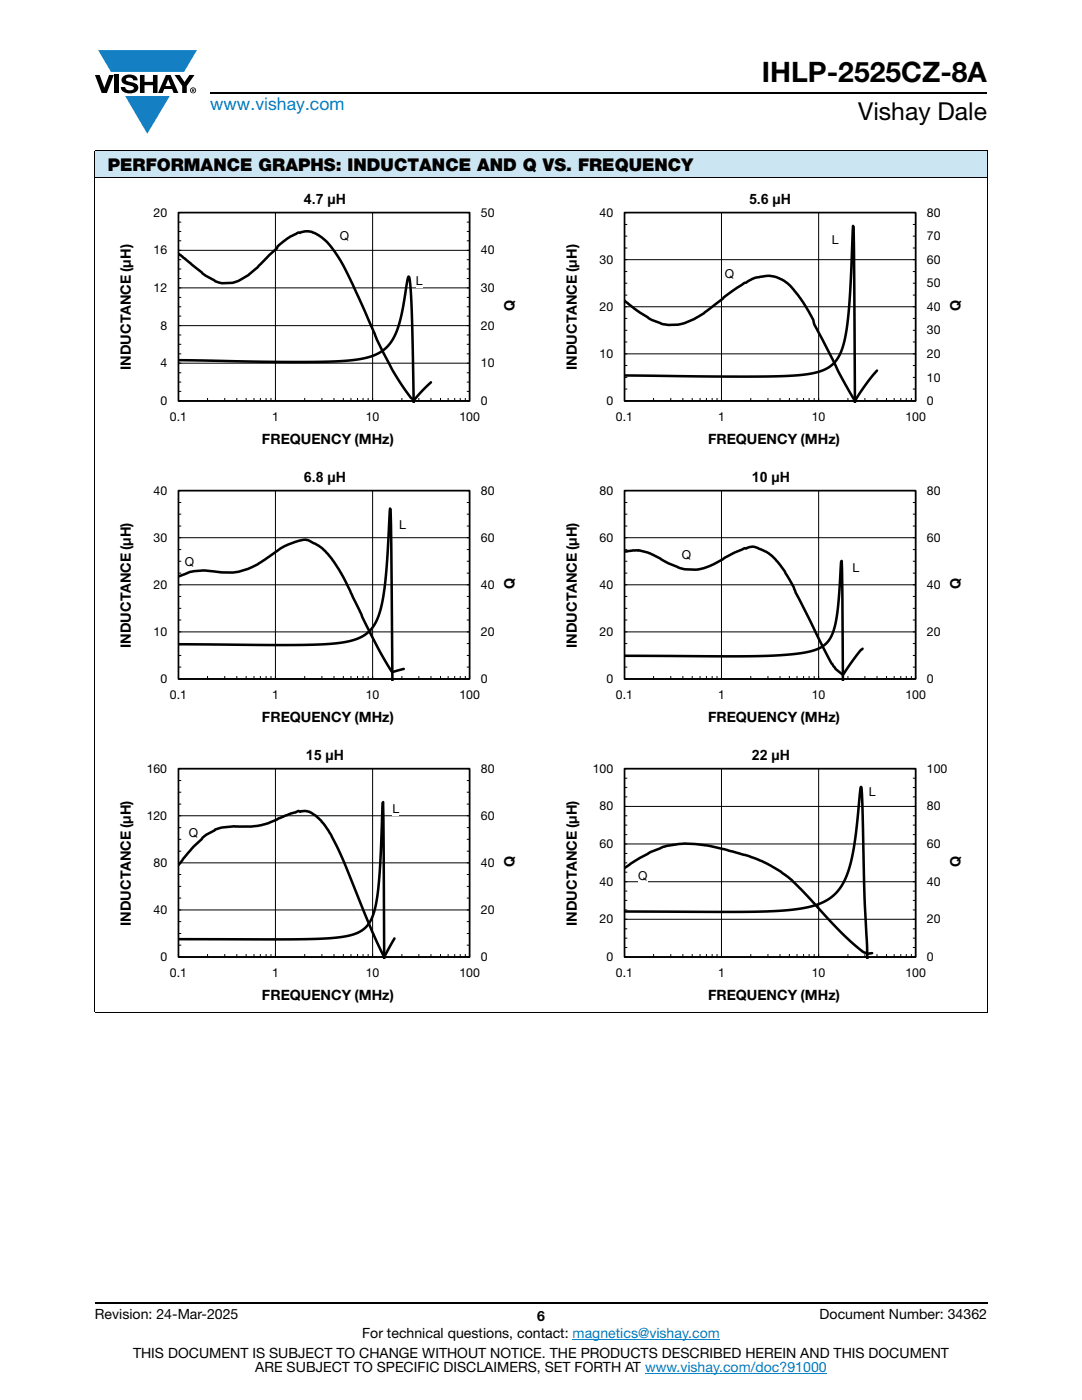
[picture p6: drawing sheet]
<svg xmlns="http://www.w3.org/2000/svg" width="216mm" height="279mm" viewBox="0 0 216 279" stroke-linecap="round" stroke-linejoin="round" font-family="sans-serif">
<g fill="#147fc3">
<path d="M19.6 10h19.7l-2.6 4.3h-1.1h-13.5z"/>
<path d="M25 19.2h8.9l-4.5 7.5z"/>
</g>
<g fill="#000">
<path d="M18.9 15h1l.9 2.5 1-2.5h.9l-1.4 3.6h-1zM22.9 15h.9v3.6h-.9zM24.6 15.3a2.1 2.1 0 0 1 2.8 .3l.1 .4h-.9a.79 .79 0 0 0-.7-.5 .79 .79 0 0 0-.8 .4l.3 .3 1 .2a1.08 1.08 0 0 1 1.2 1 1.08 1.08 0 0 1-1.1 1.2 1.73 1.73 0 0 1-2.4-1.2h.9a.96 .96 0 0 0 .8 .6 .96 .96 0 0 0 .9-.4 1.31 1.31 0 0 0-1.2-.6 1.03 1.03 0 0 1-1.1-.6 1.03 1.03 0 0 1 .2-1.1zM27.9 15h.9v1.3h1.7v-1.3h.9v3.6h-.9v-1.6h-1.7v1.6h-.9zM34.8 15h1.1l.9 1.4 1-1.4h1l-1.5 2.2v1.4h-.9v-1.4z"/>
<path d="M33.6 15.9l.5 1.3h-1.1zM33.1 15l-1.6 3.6h1l.3-.8h1.5l.3 .8h1l-1.6-3.6z"/>
<path d="M38.4 17.8h.2v.2h-.2zM38.3 17.7v.7h.1v-.3l.4 .3-.2-.3 .2-.2-.1-.2z"/>
<path d="M38.1 18a.46 .46 0 0 1 .9 0 .46 .46 0 0 1-.9 0zM37.9 18a.6 .6 0 0 0 1.2 0 .6 .6 0 0 0-1.2 0z"/>
</g>
<path d="M42 18.6h155M18.9 260h178.1" fill="none" stroke="#000" stroke-width=".36"/>
<path d="M114.3 267.3h29.3M128.7 274h36.3" fill="none" stroke="#007ec4" stroke-width=".2"/>
<path d="M18.9 30h178.1v5.5h-178.1z" fill="#cce5f3"/>
<g fill="none" stroke="#000" stroke-width=".2">
<path d="M18.9 30h178.1M18.9 35.5h178.1M18.9 30.1v171.8M197 30.1v171.8M35.6 42.4h58.1v37.6h-58.1zM35.6 57.5h58.1M35.6 50h58.1M35.6 59.4h.6M35.6 55.6h.6M35.6 53.7h.6M35.6 51.8h.6M35.6 50h.6"/>
<path d="M35.6 48.1h.6M35.6 46.2h.6M35.6 44.3h.6M55 42.4v37.6M74.3 42.4v37.6M93.1 59.4h.6M93.1 55.6h.6M93.1 53.7h.6M93.1 51.8h.6M93.1 50h.6M93.1 48.1h.6M93.1 46.2h.6"/>
<path d="M93.1 44.3h.6M35.6 72.5h58.1M35.6 65h58.1M35.6 78.1h.6M35.6 76.2h.6M35.6 74.4h.6M35.6 70.6h.6M35.6 68.7h.6M35.6 66.9h.6M35.6 63.1h.6M35.6 61.2h.6M41.4 79.4v.6"/>
<path d="M44.8 79.4v.6M47.3 79.4v.6M49.1 79.4v.6M50.7 79.4v.6M52 79.4v.6M53.1 79.4v.6M54.1 79.4v.6M60.8 79.4v.6M64.2 79.4v.6M66.6 79.4v.6M68.5 79.4v.6M70 79.4v.6"/>
<path d="M71.3 79.4v.6M72.4 79.4v.6M73.5 79.4v.6M80.2 79.4v.6M83.6 79.4v.6M86 79.4v.6M87.9 79.4v.6M89.4 79.4v.6M90.7 79.4v.6M91.8 79.4v.6M92.8 79.4v.6M93.1 78.1h.6"/>
<path d="M93.1 76.2h.6M93.1 74.4h.6M93.1 70.6h.6M93.1 68.7h.6M93.1 66.9h.6M93.1 63.1h.6M93.1 61.2h.6M18.9 202h178.1"/>
</g>
<path d="M35.6 42.4h58.1v37.6h-58.1z" fill="none" stroke="#000" stroke-width=".34"/>
<path d="M35.6 50.6l4.9 4 2.5 1.5 1.3 .4 2.1-.1 1.3-.4 1.9-1.1 1.9-1.6 2.2-2.4 1.5-1.3 .2-.5 2.5-1.9 1.6-.8 .4 .1 1.2-.3 1.1 .1 1.5 .7 1.4 1.1 .9 1 2.5 3.8 1.9 3.9 4.8 10.9 1.2 2.5 2.2 4.1 3.1 4.7a.75 .75 0 0 0 .6 .6 .75 .75 0 0 0 .7-.2l3-3.1M35.6 71.9l18.3 .3h10.9l5.9-.4 2-.3 1.6-.5 1.6-.7 1.1-.8 .9-1.1 .9-1.5 .7-1.8 .5-1.9 1.3-7.3 .3-.7 .3 2 .3 4.6 .3 18.6" fill="none" stroke="#000" stroke-width=".51"/>
<g fill="#fff">
<path d="M82.9 54.6h1.4v2.9h-1.4z"/>
<path d="M67.8 45.6h1.9v2.9h-1.9z"/>
</g>
<g fill="none" stroke="#000" stroke-width=".2">
<path d="M124.6 42.4h58.1v37.6h-58.1zM124.6 51.8h58.1M124.6 58.9h.6M124.6 56.5h.6M124.6 54.2h.6M124.6 49.5h.6M124.6 47.1h.6M124.6 44.8h.6M144 42.4v37.6M163.4 42.4v37.6M182.1 58.9h.6M182.1 56.5h.6"/>
<path d="M182.1 54.2h.6M182.1 49.5h.6M182.1 47.1h.6M182.1 44.8h.6M124.6 70.6h58.1M124.6 61.2h58.1M124.6 77.6h.6M124.6 75.3h.6M124.6 72.9h.6M124.6 68.2h.6M124.6 65.9h.6M124.6 63.5h.6"/>
<path d="M130.4 79.4v.6M133.8 79.4v.6M136.3 79.4v.6M138.1 79.4v.6M139.7 79.4v.6M141 79.4v.6M142.1 79.4v.6M143.1 79.4v.6M149.8 79.4v.6M153.2 79.4v.6M155.6 79.4v.6M157.5 79.4v.6"/>
<path d="M159 79.4v.6M160.3 79.4v.6M161.4 79.4v.6M162.5 79.4v.6M169.2 79.4v.6M172.6 79.4v.6M175 79.4v.6M176.9 79.4v.6M178.4 79.4v.6M179.7 79.4v.6M180.8 79.4v.6M181.9 79.4v.6"/>
<path d="M182.1 77.6h.6M182.1 75.3h.6M182.1 72.9h.6M182.1 68.2h.6M182.1 65.9h.6M182.1 63.5h.6"/>
</g>
<path d="M124.6 42.4h58.1v37.6h-58.1z" fill="none" stroke="#000" stroke-width=".34"/>
<path d="M124.6 74.9l20.9 .3 11.1-.2 3.2-.2 2.3-.3 1.9-.5 1.4-.7 1.2-1 1-1.5 .7-1.9 .5-2.5 .8-7.2 .6-14.1 .1 .7 .1 5.2 .2 29.4M124.6 60l2.4 1.9 3.1 2 2.3 .8 .9 .2 2-.1 1.3-.3 1.9-.8 1.9-1.2 5.9-4.6 2.2-1.4 .4-.1 1.2-.7 .8-.3 1.9-.3h.8l1.1 .2 1.8 .8 1.1 .9 2.7 3.3 1.9 3.4 .3 1.1 4.8 9.4 3.2 5.7 .2-.1 2.7-3.9 1.6-1.9" fill="none" stroke="#000" stroke-width=".51"/>
<g fill="#fff">
<path d="M166 46.4h1.3v2.9h-1.3z"/>
<path d="M144.6 53.1h1.9v2.9h-1.9z"/>
</g>
<g fill="none" stroke="#000" stroke-width=".2">
<path d="M35.6 97.9h58.1v37.6h-58.1zM55 97.9v37.6M74.3 97.9v37.6M35.6 116.7h58.1M35.6 107.3h58.1M35.6 119h.6M35.6 114.4h.6M35.6 112h.6M35.6 109.7h.6M35.6 105h.6M35.6 102.6h.6M35.6 100.3h.6"/>
<path d="M93.1 119h.6M93.1 114.4h.6M93.1 112h.6M93.1 109.7h.6M93.1 105h.6M93.1 102.6h.6M93.1 100.3h.6M35.6 126.1h58.1M35.6 133.1h.6M35.6 130.8h.6M35.6 128.4h.6M35.6 123.7h.6"/>
<path d="M35.6 121.4h.6M41.4 134.9v.6M44.8 134.9v.6M47.3 134.9v.6M49.1 134.9v.6M50.7 134.9v.6M52 134.9v.6M53.1 134.9v.6M54.1 134.9v.6M60.8 134.9v.6M64.2 134.9v.6M66.6 134.9v.6"/>
<path d="M68.5 134.9v.6M70 134.9v.6M71.3 134.9v.6M72.4 134.9v.6M73.5 134.9v.6M80.2 134.9v.6M83.6 134.9v.6M86 134.9v.6M87.9 134.9v.6M89.4 134.9v.6M90.7 134.9v.6M91.8 134.9v.6"/>
<path d="M92.8 134.9v.6M93.1 133.1h.6M93.1 130.8h.6M93.1 128.4h.6M93.1 123.7h.6M93.1 121.4h.6"/>
</g>
<path d="M35.6 97.9h58.1v37.6h-58.1z" fill="none" stroke="#000" stroke-width=".34"/>
<path d="M35.6 115l2.3-.9 2.6-.3 3.8 .4 2 .1 1.3-.2 2-.6 1.8-.9 5.3-3.6 3.1-1.1 1-.2 .8 .1 2 1.1 1.2 1 1.4 1.6 1.3 1.9 1.5 2.8 5.8 11.9 3.1 5.6a.76 .76 0 0 0 1.2 .2l1.5-.4M35.6 128.6l20.6 .1 8.1-.1 3-.2 2.2-.4 1.8-.5 1.4-.7 1.2-1.1 1-1.4 .8-1.8 .6-2.3 .8-6.5 .7-12.2 .3 5.7 .2 28.7" fill="none" stroke="#000" stroke-width=".51"/>
<g fill="#fff">
<path d="M79.6 103.3h1.4v2.9h-1.4z"/>
<path d="M36.9 110.7h1.9v2.9h-1.9z"/>
</g>
<g fill="none" stroke="#000" stroke-width=".2">
<path d="M124.6 97.9h58.1v37.6h-58.1zM144 97.9v37.6M163.4 97.9v37.6M124.6 116.7h58.1M124.6 107.3h58.1M124.6 119h.6M124.6 114.4h.6M124.6 112h.6M124.6 109.7h.6M124.6 105h.6M124.6 102.6h.6M124.6 100.3h.6"/>
<path d="M182.1 119h.6M182.1 114.4h.6M182.1 112h.6M182.1 109.7h.6M182.1 105h.6M182.1 102.6h.6M182.1 100.3h.6M124.6 126.1h58.1M124.6 133.1h.6M124.6 130.8h.6M124.6 128.4h.6M124.6 123.7h.6"/>
<path d="M124.6 121.4h.6M130.4 134.9v.6M133.8 134.9v.6M136.3 134.9v.6M138.1 134.9v.6M139.7 134.9v.6M141 134.9v.6M142.1 134.9v.6M143.1 134.9v.6M149.8 134.9v.6M153.2 134.9v.6M155.6 134.9v.6"/>
<path d="M157.5 134.9v.6M159 134.9v.6M160.3 134.9v.6M161.4 134.9v.6M162.5 134.9v.6M169.2 134.9v.6M172.6 134.9v.6M175 134.9v.6M176.9 134.9v.6M178.4 134.9v.6M179.7 134.9v.6M180.8 134.9v.6"/>
<path d="M181.9 134.9v.6M182.1 133.1h.6M182.1 130.8h.6M182.1 128.4h.6M182.1 123.7h.6M182.1 121.4h.6"/>
</g>
<path d="M124.6 97.9h58.1v37.6h-58.1z" fill="none" stroke="#000" stroke-width=".34"/>
<path d="M124.6 110.1l2.8-.3 1.8 .5 2.5 1.2 1.6 .9 2 .8 1.3 .4 2.1 .1 1.7-.3 1.4-.5 4.4-2.4 2.4-1.1 1.9-.3 2.5 1.1 1.7 1.4 1.9 2.4 1.8 3.2 .4 1.1 7.1 14 .8 1.2 1.3 1a.33 .33 0 0 0 .4 .1 .33 .33 0 0 0 .1-.4l2.5-3.5 1.1-1.2M124.6 130.9l20.8 .1 7.8-.1 6.4-.5 2.1-.4 1.5-.5 1.2-.7 .9-.9 .7-1.2 .5-1.5 .7-4 .6-8.8 .2-.4 .2 23.9" fill="none" stroke="#000" stroke-width=".51"/>
<g fill="#fff">
<path d="M170.1 111.8h1.4v2.9h-1.4z"/>
<path d="M136.1 109.2h1.9v2.9h-1.9z"/>
</g>
<g fill="none" stroke="#000" stroke-width=".2">
<path d="M35.6 153.4h58.1v37.6h-58.1zM35.6 158.1h.6M35.6 155.8h.6M55 153.4v37.6M74.3 153.4v37.6M93.1 158.1h.6M93.1 155.8h.6M35.6 172.2h58.1M35.6 162.8h58.1M35.6 179.2h.6M35.6 176.9h.6M35.6 174.5h.6"/>
<path d="M35.6 169.9h.6M35.6 167.5h.6M35.6 165.2h.6M35.6 160.5h.6M93.1 179.2h.6M93.1 176.9h.6M93.1 174.5h.6M93.1 169.9h.6M93.1 167.5h.6M93.1 165.2h.6M93.1 160.5h.6M35.6 181.6h58.1"/>
<path d="M35.6 188.6h.6M35.6 186.3h.6M35.6 183.9h.6M41.4 190.4v.6M44.8 190.4v.6M47.3 190.4v.6M49.1 190.4v.6M50.7 190.4v.6M52 190.4v.6M53.1 190.4v.6M54.1 190.4v.6M60.8 190.4v.6"/>
<path d="M64.2 190.4v.6M66.6 190.4v.6M68.5 190.4v.6M70 190.4v.6M71.3 190.4v.6M72.4 190.4v.6M73.5 190.4v.6M80.2 190.4v.6M83.6 190.4v.6M86 190.4v.6M87.9 190.4v.6M89.4 190.4v.6"/>
<path d="M90.7 190.4v.6M91.8 190.4v.6M92.8 190.4v.6M93.1 188.6h.6M93.1 186.3h.6M93.1 183.9h.6"/>
</g>
<path d="M35.6 153.4h58.1v37.6h-58.1z" fill="none" stroke="#000" stroke-width=".34"/>
<path d="M35.6 172.6l2.7-3.2 2.2-2.3 2.4-1.6 1.4-.4 2.4-.2 3.5 .1 1.9-.3 1.5-.4 3.4-1.6 1.9-.5a.95 .95 0 0 1 1.1-.2l.8-.2 .9 .2 1.3 .8 1.1 1 1.9 2.8 2.4 4.8 5.8 14.5 2.4 5 2.1-3.6M35.6 187.4l21.2 .1 7.6-.2 4.9-.5 1.7-.5 1.2-.6 1.1-1 .7-1.1 .6-1.5 .5-2.3 .7-6.5 .6-13.3 .3 31.4" fill="none" stroke="#000" stroke-width=".51"/>
<g fill="#fff">
<path d="M78.3 159.9h1.4v3h-1.4z"/>
<path d="M37.7 164.7h1.9v2.9h-1.9z"/>
</g>
<g fill="none" stroke="#000" stroke-width=".2">
<path d="M124.6 153.4h58.1v37.6h-58.1zM124.6 159h.6M124.6 157.2h.6M124.6 155.3h.6M144 153.4v37.6M163.4 153.4v37.6M182.1 159h.6M182.1 157.2h.6M182.1 155.3h.6M124.6 176h58.1M124.6 168.4h58.1M124.6 160.9h58.1"/>
<path d="M124.6 179.7h.6M124.6 177.8h.6M124.6 174.1h.6M124.6 172.2h.6M124.6 170.3h.6M124.6 166.6h.6M124.6 164.7h.6M124.6 162.8h.6M182.1 179.7h.6M182.1 177.8h.6M182.1 174.1h.6M182.1 172.2h.6"/>
<path d="M182.1 170.3h.6M182.1 166.6h.6M182.1 164.7h.6M182.1 162.8h.6M124.6 183.5h58.1M124.6 189.1h.6M124.6 187.2h.6M124.6 185.4h.6M124.6 181.6h.6M130.4 190.4v.6M133.8 190.4v.6M136.3 190.4v.6"/>
<path d="M138.1 190.4v.6M139.7 190.4v.6M141 190.4v.6M142.1 190.4v.6M143.1 190.4v.6M149.8 190.4v.6M153.2 190.4v.6M155.6 190.4v.6M157.5 190.4v.6M159 190.4v.6M160.3 190.4v.6M161.4 190.4v.6"/>
<path d="M162.5 190.4v.6M169.2 190.4v.6M172.6 190.4v.6M175 190.4v.6M176.9 190.4v.6M178.4 190.4v.6M179.7 190.4v.6M180.8 190.4v.6M181.9 190.4v.6M182.1 189.1h.6M182.1 187.2h.6M182.1 185.4h.6"/>
<path d="M182.1 181.6h.6"/>
</g>
<path d="M124.6 153.4h58.1v37.6h-58.1z" fill="none" stroke="#000" stroke-width=".34"/>
<path d="M124.6 173.2l2.7-1.7 2.5-1.5 2.5-1 3-.6h3.3l2.3 .3 3.5 .7 5.3 1.5 4 1.8 2 1.2 1.6 1.1 2.9 2.8 6.1 6.7 3.3 3.3 2.7 2.2 1 .3 .7-.1M124.6 181.9l22.1 .1 8-.2 3.3-.2 2.7-.4 2.2-.6 1.8-.8 1.5-1 1.3-1.4 1-1.6 .9-2.2 .6-2.6 .6-3.1 1.2-10.8 .2 2.6 .5 19 .6 12.7" fill="none" stroke="#000" stroke-width=".51"/>
<g fill="#fff">
<path d="M173.4 156.4h1.4v2.9h-1.4z"/>
<path d="M127.3 173.2h1.9v2.9h-1.9z"/>
</g>
<text font-size="5.6" x="152" y="16.4">IHLP-2525CZ-8A</text>
<text font-size="4.9" x="171.3" y="24">Vishay Dale</text>
<text font-size="3.5" fill="#007ec4" x="42" y="21.9">www.vishay.com</text>
<text font-size="3.5" x="21.5" y="34.1">PERFORMANCE GRAPHS: INDUCTANCE AND Q VS. FREQUENCY</text>
<g font-size="2.8">
<text x="60.6" y="40.6">4.7 µH</text>
<text x="149.5" y="40.6">5.6 µH</text>
<text x="102.7" y="62.1" transform="rotate(-90 102.7 62.1)">Q</text>
<text x="191.7" y="62.1" transform="rotate(-90 191.7 62.1)">Q</text>
<text x="26.1" y="73.8" transform="rotate(-90 26.1 73.8)">INDUCTANCE (μH)</text>
<text x="115.1" y="73.8" transform="rotate(-90 115.1 73.8)">INDUCTANCE (μH)</text>
<text x="52.3" y="88.5">FREQUENCY (MHz)</text>
<text x="141.3" y="88.5">FREQUENCY (MHz)</text>
<text x="60.6" y="96.1">6.8 µH</text>
<text x="150" y="96.1">10 µH</text>
<text x="102.7" y="117.6" transform="rotate(-90 102.7 117.6)">Q</text>
<text x="191.7" y="117.6" transform="rotate(-90 191.7 117.6)">Q</text>
<text x="26.1" y="129.3" transform="rotate(-90 26.1 129.3)">INDUCTANCE (μH)</text>
<text x="115.1" y="129.3" transform="rotate(-90 115.1 129.3)">INDUCTANCE (μH)</text>
<text x="52.3" y="144">FREQUENCY (MHz)</text>
<text x="141.3" y="144">FREQUENCY (MHz)</text>
<text x="61" y="151.6">15 µH</text>
<text x="150" y="151.6">22 µH</text>
<text x="102.7" y="173.1" transform="rotate(-90 102.7 173.1)">Q</text>
<text x="191.7" y="173.1" transform="rotate(-90 191.7 173.1)">Q</text>
<text x="26.1" y="184.8" transform="rotate(-90 26.1 184.8)">INDUCTANCE (μH)</text>
<text x="115.1" y="184.8" transform="rotate(-90 115.1 184.8)">INDUCTANCE (μH)</text>
<text x="52.3" y="199.5">FREQUENCY (MHz)</text>
<text x="141.3" y="199.5">FREQUENCY (MHz)</text>
<text x="18.9" y="263.3">Revision: 24-Mar-2025</text>
<text x="107.2" y="263.6">6</text>
<text x="163.6" y="263.3">Document Number: 34362</text>
<text x="72.3" y="267.1">For technical questions, contact: magnetics@vishay.com</text>
<text x="26.5" y="271">THIS DOCUMENT IS SUBJECT TO CHANGE WITHOUT NOTICE. THE PRODUCTS DESCRIBED HEREIN AND THIS DOCUMENT</text>
<text x="50.9" y="273.8">ARE SUBJECT TO SPECIFIC DISCLAIMERS, SET FORTH AT www.vishay.com/doc?91000</text>
</g>
<g font-size="2.5">
<text x="30.6" y="43.3">20</text>
<text x="67.8" y="47.9">Q</text>
<text x="96" y="43.3">50</text>
<text x="119.6" y="43.3">40</text>
<text x="185" y="48">70</text>
<text x="185" y="43.3">80</text>
<text x="30.6" y="50.8">16</text>
<text x="96" y="50.8">40</text>
<text x="119.6" y="52.7">30</text>
<text x="166" y="48.8">L</text>
<text x="185" y="52.7">60</text>
<text x="30.6" y="58.3">12</text>
<text x="82.9" y="56.9">L</text>
<text x="96" y="58.3">30</text>
<text x="144.6" y="55.5">Q</text>
<text x="185" y="57.3">50</text>
<text x="32" y="65.8">8</text>
<text x="96" y="65.8">20</text>
<text x="119.6" y="62">20</text>
<text x="185" y="62">40</text>
<text x="119.6" y="71.4">10</text>
<text x="185" y="71.4">20</text>
<text x="185" y="66.7">30</text>
<text x="32" y="73.3">4</text>
<text x="96" y="73.3">10</text>
<text x="185" y="76.1">10</text>
<text x="32" y="80.8">0</text>
<text x="33.9" y="83.9">0.1</text>
<text x="54.3" y="83.9">1</text>
<text x="73" y="83.9">10</text>
<text x="91.7" y="83.9">100</text>
<text x="95.9" y="80.8">0</text>
<text x="121" y="80.8">0</text>
<text x="122.9" y="83.9">0.1</text>
<text x="143.3" y="83.9">1</text>
<text x="162" y="83.9">10</text>
<text x="180.7" y="83.9">100</text>
<text x="185" y="80.8">0</text>
<text x="30.6" y="98.7">40</text>
<text x="96" y="98.7">80</text>
<text x="119.6" y="98.7">80</text>
<text x="185" y="98.7">80</text>
<text x="79.6" y="105.6">L</text>
<text x="30.6" y="108.1">30</text>
<text x="36.9" y="113">Q</text>
<text x="96" y="108.1">60</text>
<text x="119.6" y="108.1">60</text>
<text x="136.1" y="111.6">Q</text>
<text x="185" y="108.1">60</text>
<text x="30.6" y="117.5">20</text>
<text x="96" y="117.5">40</text>
<text x="119.6" y="117.5">40</text>
<text x="170.1" y="114.1">L</text>
<text x="185" y="117.5">40</text>
<text x="30.6" y="126.9">10</text>
<text x="96" y="126.9">20</text>
<text x="119.6" y="126.9">20</text>
<text x="185" y="126.9">20</text>
<text x="32" y="136.3">0</text>
<text x="95.9" y="136.3">0</text>
<text x="121" y="136.3">0</text>
<text x="185" y="136.3">0</text>
<text x="33.9" y="139.4">0.1</text>
<text x="54.3" y="139.4">1</text>
<text x="73" y="139.4">10</text>
<text x="91.7" y="139.4">100</text>
<text x="122.9" y="139.4">0.1</text>
<text x="143.3" y="139.4">1</text>
<text x="162" y="139.4">10</text>
<text x="180.7" y="139.4">100</text>
<text x="29.3" y="154.2">160</text>
<text x="96" y="154.2">80</text>
<text x="118.3" y="154.2">100</text>
<text x="185" y="154.2">100</text>
<text x="119.6" y="161.7">80</text>
<text x="173.4" y="158.8">L</text>
<text x="185" y="161.8">80</text>
<text x="29.3" y="163.6">120</text>
<text x="37.7" y="167.1">Q</text>
<text x="78.3" y="162.3">L</text>
<text x="96" y="163.6">60</text>
<text x="30.6" y="173">80</text>
<text x="96" y="173">40</text>
<text x="119.6" y="169.3">60</text>
<text x="185" y="169.3">60</text>
<text x="119.6" y="176.8">40</text>
<text x="127.3" y="175.6">Q</text>
<text x="185" y="176.8">40</text>
<text x="30.6" y="182.4">40</text>
<text x="96" y="182.4">20</text>
<text x="119.6" y="184.3">20</text>
<text x="185" y="184.3">20</text>
<text x="32" y="191.8">0</text>
<text x="95.9" y="191.8">0</text>
<text x="121" y="191.8">0</text>
<text x="185" y="191.8">0</text>
<text x="33.9" y="194.9">0.1</text>
<text x="54.3" y="194.9">1</text>
<text x="73" y="194.9">10</text>
<text x="91.7" y="194.9">100</text>
<text x="122.9" y="194.9">0.1</text>
<text x="143.3" y="194.9">1</text>
<text x="162" y="194.9">10</text>
<text x="180.7" y="194.9">100</text>
</g>
</svg>
